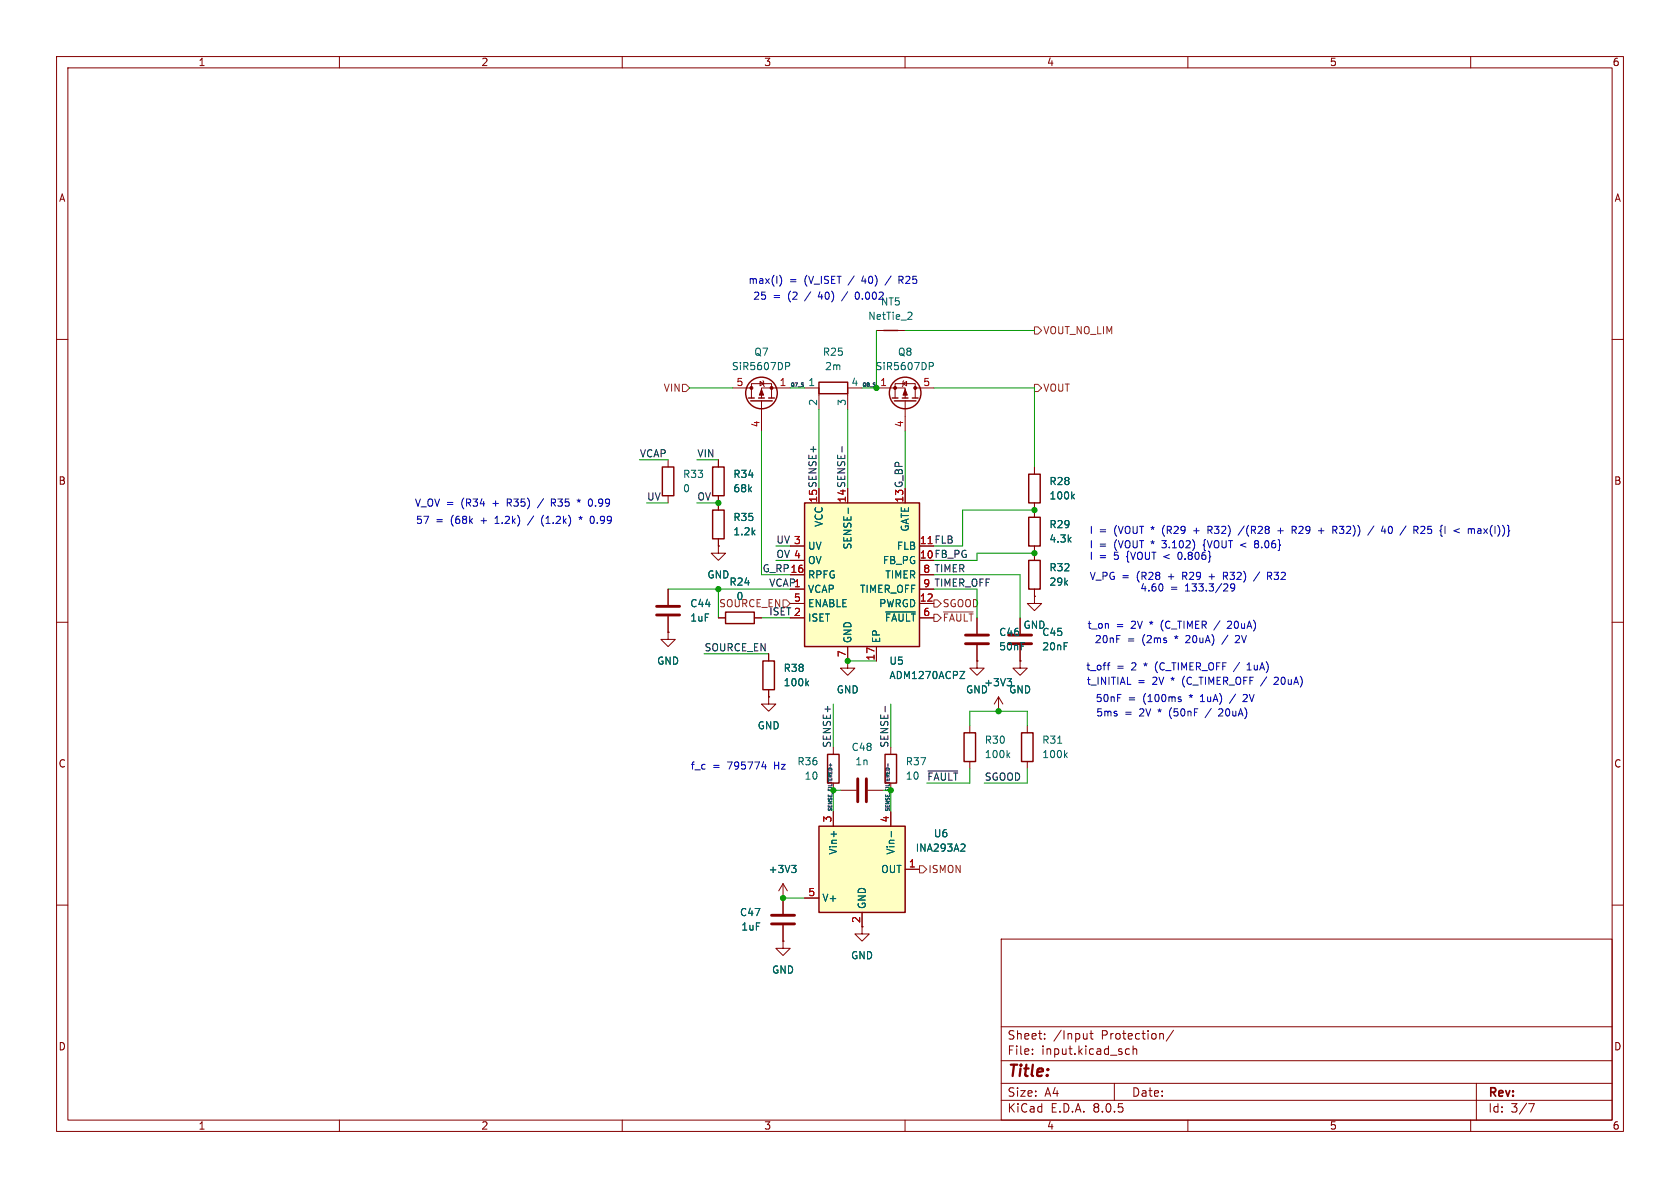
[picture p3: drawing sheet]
<svg xmlns="http://www.w3.org/2000/svg" width="297mm" height="210mm" viewBox="0 0 297 210" stroke-linecap="round" stroke-linejoin="round" font-family="sans-serif">
<g fill="none" stroke="#840000" stroke-width=".18">
<path d="M10 10h277v190h-277zM12 12h273v186h-273zM60 10v2M110 10v2M160 10v2M210 10v2M260 10v2M10 60h2M285 60h2M182.9 82.6v1.2M182.9 88.9v2.5M182.9 96.5v1.3"/>
<path d="M10 110h2M182.9 105.4v1.3h1.2l-1.2 1.3-1.3-1.3h1.3M182.9 105.4h.1M285 110h2M135.9 123.2v1.3h1.3l-1.3 1.2-1.3-1.2h1.3M135.9 123.2h.1M147.3 132.1v1.3M10 160h2M285 160h2M177 166h108v32h-108zM60 198v2M110 198v2"/>
<path d="M160 198v2M177 194.5h108M177 191.5h108M177 187.5h108M177 181.5h108M182.5 186.3v.1M182.5 185.5v.1M184.7 183.6v.1M184.7 182.8v.1M192.2 182.7v1M192.2 183.6h-.1M192.7 182.7h.5"/>
<path d="M192.9 182.2v1.3l.3 .2M197 191.5v3M199 186.3l.2 .1 .5-.1M199.7 185.5l-.5-.1-.2 .1M200.3 185.5l.2-.1 .4 .1 .1 .9M200.3 184.9v1.5M205.5 182.7l.2 .2v.8M207.5 182.1l-1.3 2M210 198v2M260 198v2M261 191.5v6.5M270.2 195.1h1l-.6 1.5"/>
</g>
<path d="M181.9 91.4h2v5.1h-2zM181.9 83.8h2v5.1h-2zM146.3 133.4h2v5h-2z" fill="none" stroke="#840000" stroke-width=".25"/>
<path d="M189.6 87.7l.3 .5M189.9 87.4l-.4 .4" fill="none" stroke="#006464" stroke-width=".18"/>
<path d="M142.2 88.9h20.4v25.4h-20.4z" fill="#ffffc2"/>
<g fill="none" stroke="#840000" stroke-width=".25">
<path d="M132.3 70.4h1M132.7 70.9h3.8M134.1 70.4h1M135.9 70.4h1M157.7 70.4h1M158.1 70.9h3.8M159.5 70.4h1M161.3 70.4h1M117.1 82.6h2v5h-2zM142.2 88.9h20.4v25.4h-20.4zM181.9 99.1h2v5h-2zM134.9 116.8h2v5.1h-2z"/>
<path d="M156.5 133.4h2v5h-2zM170.4 129.5h2.1v5.1h-2.1zM180.6 129.5h2v5.1h-2z"/>
<circle cx="134.6" cy="69.5" r="2.79"/>
<circle cx="160" cy="69.5" r="2.79"/>
</g>
<g fill="none" stroke="#840000" stroke-width=".18">
<path d="M129.5 68.6h3.3M132.8 70.4v-2.6h3.6v2.6M134.4 67.4l.6 .4-.6 .4zM134.6 70.9v5.3M134.9 67.3l.1 .1v.8l.1 .1M139.7 68.6h-5.1v1.8M154.9 68.6h5.1v1.8M158.2 70.4v-2.6h3.6v2.6M159.6 67.8l.7-.4v.8zM159.8 67.3l-.2 .1v.8l-.1 .1M160 70.9v5.3M161.8 68.6h3.3"/>
<path d="M118.1 81.3v1.3M118.1 87.6v1.3M139.7 96.5h2.5M139.7 99.1h2.5M182.9 97.8v1.3M135.9 115.6v1.2M139.7 104.1h2.5M139.7 106.7h2.5M139.7 101.6h2.5M139.7 109.2h2.5M149.9 114.3v2.5M154.9 114.3v2.5"/>
<path d="M162.6 104.1h2.5M162.6 106.7h2.5M162.6 101.6h2.5M162.6 109.2h2.5M172.7 109.2v2.8M172.7 114v2.8M182.9 104.1v1.3M135.9 121.9v1.3M148.6 139.7h2.8M153.4 139.7h2.8M157.5 132.1v1.3M171.4 128.3v1.2"/>
<path d="M171.4 134.6v1.3M181.6 128.3v1.2M181.6 134.6v1.3M138.4 158.8h.1M138.4 156.2v5.3M138.4 156.2l-.7 1.3M138.4 156.2l.8 1.3M138.4 166.4v1.2h1.3l-1.3 1.3-1.2-1.3h1.2M138.4 166.4h.1M138.4 163.6v2.8M152.4 163.8v1.3h1.3l-1.3 1.3-1.3-1.3h1.3"/>
</g>
<g fill="none" stroke="#006464" stroke-width=".18">
<path d="M138.9 64.1h.5l.2 .2-.1 .4h-.6M164.3 64.1h.5l.2 .2-.1 .4h-.6M150 89.8v1M156.6 108.2h5.2M169.7 118.7h.8l-.8 1.3h.8M142.6 120.7l.4 .5M143 120.4l-.5 .5M178.2 133.4l.3 .5M178.5 133.1l-.5 .5M187 131.4h.7M188.3 133.4l.4 .5M188.7 133.1l-.5 .5"/>
<path d="M139.9 153h.8l-.4 .5M140.5 153.5l.2 .2v.3l-.2 .2"/>
</g>
<path d="M170.7 113.8h4.1M170.7 112.3h4.1M151.6 137.7v4M153.2 137.7v4M136.4 163.3h4.1M136.4 161.8h4.1" fill="none" stroke="#840000" stroke-width=".51"/>
<g fill="#840000" stroke="#840000" stroke-width=".18">
<path d="M134.6 68.8l.4 1.1h-.8z"/>
<path d="M160 68.8l.4 1.1h-.8z"/>
<circle cx="136.4" cy="68.6" r=".25"/>
<circle cx="132.8" cy="68.6" r=".25"/>
<circle cx="158.2" cy="68.6" r=".25"/>
<circle cx="161.8" cy="68.6" r=".25"/>
</g>
<path d="M144.8 146.1h15.2v15.2h-15.2z" fill="#ffffc2"/>
<path d="M156.2 58.4h2.5M144.8 67.6h5.1v2h-5.1zM126 82.6h2v5h-2zM126 90.2h2v5.1h-2zM128.3 108.2h5v2h-5zM144.8 146.1h15.2v15.2h-15.2z" fill="none" stroke="#840000" stroke-width=".25"/>
<g fill="none" stroke="#840000" stroke-width=".18">
<path d="M154.9 58.4h5.1M142.2 68.6h2.6v3.8M152.4 68.6h-2.5v3.8M127 96.5v1.3h1.3l-1.3 1.3-1.3-1.3h1.3M127 96.5h.1M127 81.3v1.3M127 87.6v2.6M127 95.3v1.2M139.7 96.5h2.5M139.7 99.1h2.5M182.9 82.6v1.2M182.9 88.9v2.5"/>
<path d="M182.9 96.5v2.6M118.1 111.8v1.2h1.3l-1.3 1.3-1.3-1.3h1.3M118.1 111.8h.1M118.1 104.1v2.8M118.1 109v2.8M127 109.2h1.3M133.3 109.2h1.3M135.9 115.6v1.2M139.7 109.2h2.5M139.7 104.1h2.5M139.7 106.7h2.5M139.7 101.6h2.5"/>
<path d="M149.9 116.8v1.3h1.2l-1.2 1.3-1.3-1.3h1.3M149.9 116.8h.1M149.9 114.3v2.5M154.9 114.3v2.5M162.6 109.2h2.5M162.6 104.1h2.5M162.6 106.7h2.5M162.6 101.6h2.5M172.7 116.8v1.3h1.3l-1.3 1.3-1.3-1.3h1.3M172.7 116.8h.1M172.7 109.2v2.8M172.7 114v2.8"/>
<path d="M180.3 116.8v1.3h1.3l-1.3 1.3-1.2-1.3h1.2M180.3 116.8h.1M180.3 109.2v2.8M180.3 114v2.8M182.9 105.4h.1M182.9 104.1v1.3M135.9 123.2h.1M135.9 121.9v1.3M176.5 125.7h.1M176.5 123.2l-.7 1.3M176.5 123.2v2.5M176.5 123.2l.8 1.3"/>
<path d="M138.4 158.8h.1M138.4 158.8v2.7M142.2 158.8h2.6M147.3 143.5v2.6M157.5 143.5v2.6M160 153.7h2.6M138.4 166.4h.1M138.4 163.6v2.8M152.4 161.3v2.5"/>
</g>
<g fill="none" stroke="#006464" stroke-width=".18">
<path d="M161 55.2l.2 .2v.3l-.8 .8h.8M150 89.8v1M189.6 87.7l.3 .5M189.9 87.4l-.4 .4M156.6 108.2h5.2M169.7 118.7h.8l-.8 1.3h.8M178 120h.8l-.4 .4M142.6 120.7l.4 .5M143 120.4l-.5 .5M178.6 120.4l.2 .3v.3M139.9 153h.8l-.4 .5M140.5 153.5l.2 .2v.3l-.2 .2"/>
<path d="M147.4 147v.9M157.6 147v.9M170.4 149.2l.2 .2-.1 .3-.7 .8h.8"/>
</g>
<path d="M116.1 108.7h4M116.1 107.2h4M178.3 113.8h4.1M178.3 112.3h4.1" fill="none" stroke="#840000" stroke-width=".51"/>
<path d="M182.9 57.8h.6l.6 .6-.6 .7h-.6zM120.6 67.9h.7l.6 .7-.6 .6h-.7zM182.9 67.9h.6l.6 .7-.6 .6h-.6zM138.4 106h.7l.6 .7-.6 .6h-.7zM165.1 108.6h.6l.7 .6-.7 .7h-.6zM165.1 106h.6l.7 .7-.7 .6h-.6zM166.8 108.2h5.2M162.6 153h.6l.6 .7-.6 .6h-.6z" fill="none" stroke="#725600" stroke-width=".18"/>
<path d="M148.9 78.9v1M156.5 124.9v.9M157 135v.5M164.1 136.3h5.2" fill="none" stroke="#0f0f0f" stroke-width=".18"/>
<g fill="none" stroke="#0000c2" stroke-width=".18">
<path d="M137.8 48.7a1.46 1.46 0 0 1 0 1.9M149.9 51.6l-1.1 1.6M151.6 51.6a.68 .68 0 0 0-.4 .7 .68 .68 0 0 0 .4 .6M157.5 48.8l-1 1.6M158.9 49.5h.5M159.2 49.5l.5 .6M159.4 48.8h-.5v1.3M87.5 92.5h.7M87.6 91.6h-.1M94.3 91.2l-1 1.6M96.1 88.2l-1.1 1.6M96.1 91.1a1.46 1.46 0 0 0 0 1.9"/>
<path d="M97.5 88.9h.5M97.8 88.9l.4 .6M98 88.2h-.5v1.3M102 88.4l.3 .1M102.3 88.2v.3M102.3 88.5l-.2 .3M102.3 88.5l.2 .3M102.3 91.4l.3 .2M102.6 88.4l-.3 .1M102.6 91.3v.3M102.6 91.6l-.1 .2M102.6 91.6l.2 .2"/>
<path d="M102.9 91.4l-.3 .2M104.2 88.3l.1-.1a.68 .68 0 0 1 .5 .6 .68 .68 0 0 1-.5 .7 .84 .84 0 0 1-.1-1.2zM104.6 91.3a.68 .68 0 0 1 .5 .6 .68 .68 0 0 1-.5 .6M208.2 98.1l.2 .7M211 93.8h1M212.9 96.2l-.2 .2 .2 .1M213.6 93.7h.4M213.9 93.7l.4 .6M214 93h-.4v1.3M220 93l-1.1 1.6M222 95.6l-.2 .2 .2 .3M222 96.1l-.2 .3v.3l.2 .1h.4"/>
<path d="M222 96.1h.3M222.3 95.6h.1M222.3 96.1l.1 .1M222.4 96.1h-.1M225.9 93.8h1M226.4 93.3v1M228.4 93h.5l.3 .3-.2 .3-.6 .1M228.7 93.7l.5 .6M233.1 93.8h1M235.9 93.7l.5 .6M236.3 93.2v.4M236.8 93h.8"/>
<path d="M236.8 94.2l.5 .1M242.9 93l-1.1 1.6M246 93.1l-.1-.1a.68 .68 0 0 0-.5 .7 .68 .68 0 0 0 .5 .6l.1-.1M251.2 93.1l.5-.1 .2 .4-.8 .9h.8M261.6 93.5l.2 .1v.7M261.8 93.8h-.4M261.8 94.2l-.4 .1M262.3 93.5l.7 .8M263 93.5l-.7 .8M195.7 117.6h.5M196.2 117.2h-.2M205.5 103.3l.1 .4-.1 .7"/>
<path d="M213.7 101.9h1M215.7 109.7l-1.1 1.7M216.3 101.8h.5M216.3 104.5h.8M216.6 101.8l.4 .6M216.8 101.2h-.5v1.2M217.1 103.6l-.1 .2M217.1 112.3l-1.1 1.6M217.5 109.8l-.5 .1M217.6 103.4v.4l.2 .2h.2l.3-.2M217.7 110.3l-.8 .8h.8M218.3 103.4a.84 .84 0 0 1-.4 1.1h-.2"/>
<path d="M218.9 112.3l-.5 .2M219.1 112.9l-.8 .7h.8M219.1 117.1l-1.1 1.6M220.5 118.4h.7M220.5 117.5l.3-.3v1.2M222.7 101.1l-1.1 1.6M223.9 119.6l-1.1 1.7M224.1 101.8h.6l.1-.2v-.3l-.7-.1v1.2M224.4 101.8l.4 .6M225.8 119.7l-.5 .1M134.7 135.5h.8M135.3 135.1v.9"/>
<path d="M208.5 123.6l.3 .1v.1l-.2 .2h-.2M208.5 123.2h.3M212.2 124h.7M212.3 123.1h-.1M214.1 125.2l-1.1 1.7M215.9 125.3l-.4 .1M216.1 125.8l-.7 .8h.8M218.4 122.7l-1 1.6M220.3 122.8l-.5 .1M220.4 123.3l-.7 .7h.8M225.9 120.3l-.7 .7h.8"/>
</g>
<g fill="none" stroke="#009600" stroke-width=".18">
<path d="M154.9 58.4v10.2h-2.5M160 58.4h22.9M121.9 68.6h7.6M134.6 76.2v25.4h5.1M139.7 68.6h2.5M144.8 72.4v14M149.9 72.4v14M160 76.2v10.2M165.1 68.6h17.8v14M113 81.3h5.1M114.3 88.9h3.8M123.2 81.3h3.8"/>
<path d="M123.2 88.9h3.8M182.9 97.8h-10.2v1.3h-7.6M182.9 90.2h-12.7v6.3h-5.1M118.1 104.1h21.6M124.5 115.6h11.4M127 104.1v5.1M134.6 109.2h5.1M149.9 116.8h5M165.1 104.1h7.6v5.1M165.1 101.6h15.2v7.6M147.3 124.5v7.6M148.6 139.7h-1.3v3.8"/>
<path d="M156.2 139.7h1.3v3.8M157.5 124.5v7.6M171.4 128.3v-2.6h10.2v2.6M171.4 135.9v2.5h-7.6M181.6 135.9v2.5h-7.6M138.4 158.8h3.8"/>
</g>
<g fill="#009600" stroke="#009600" stroke-width=".18">
<circle cx="147.3" cy="139.7" r=".46"/>
<circle cx="149.9" cy="116.8" r=".46"/>
<circle cx="157.5" cy="139.7" r=".46"/>
<circle cx="138.4" cy="158.8" r=".46"/>
<circle cx="176.5" cy="125.7" r=".46"/>
<circle cx="154.9" cy="68.6" r=".46"/>
<circle cx="182.9" cy="90.2" r=".46"/>
<circle cx="182.9" cy="97.8" r=".46"/>
<circle cx="127" cy="88.9" r=".46"/>
<circle cx="127" cy="104.1" r=".46"/>
</g>
<text font-size="2.8" fill="#840000" x="178" y="190.9">Title:</text>
<g font-size="2.1" fill="#840000">
<text x="178" y="184">Sheet:</text>
<text x="186.2" y="184">/Input</text>
<text x="194.7" y="184">Protection/</text>
<text x="178" y="186.7">File:</text>
<text x="184.1" y="186.7">input.kicad_sch</text>
<text x="178" y="196.9">KiCad</text>
<text x="178" y="194.1">Size:</text>
<text x="184.7" y="194.1">A4</text>
<text x="185.7" y="196.9">E.D.A.</text>
<text x="193.3" y="196.9">8.0.5</text>
<text x="200" y="194.1">Date:</text>
<text x="263" y="194.3">Rev:</text>
<text x="263" y="196.9">Id:</text>
<text x="267.1" y="196.9">3/7</text>
</g>
<g font-size="1.8" fill="#840000">
<text x="35" y="11.9">1</text>
<text x="85" y="11.9">2</text>
<text x="135" y="11.9">3</text>
<text x="185" y="11.9">4</text>
<text x="235" y="11.9">5</text>
<text x="285" y="11.9">6</text>
<text x="10.3" y="35.9">A</text>
<text x="285.3" y="35.9">A</text>
<text x="10.3" y="85.9">B</text>
<text x="144.5" y="88.9" transform="rotate(-90 144.5 88.9)">15 SENSE+</text>
<text x="149.6" y="88.9" transform="rotate(-90 149.6 88.9)">14 SENSE-</text>
<text x="159.8" y="88.9" transform="rotate(-90 159.8 88.9)">13 G_BP</text>
<text x="285.3" y="85.9">B</text>
<text x="162.5" y="98.8">10 FB_PG</text>
<text x="10.3" y="135.9">C</text>
<text x="285.3" y="135.9">C</text>
<text x="152.1" y="163.3" transform="rotate(-90 152.1 163.3)">2</text>
<text x="10.3" y="185.9">D</text>
<text x="285.3" y="185.9">D</text>
<text x="35" y="199.9">1</text>
<text x="85" y="199.9">2</text>
<text x="135" y="199.9">3</text>
<text x="185" y="199.9">4</text>
<text x="235" y="199.9">5</text>
<text x="285" y="199.9">6</text>
</g>
<g font-size="1.8" fill="#0000c2">
<text x="132.2" y="50.4">max(I)</text>
<text x="133.1" y="53.2">25</text>
<text x="136.7" y="53.2">=</text>
<text x="139.4" y="53.2">(2</text>
<text x="139.6" y="50.4">=</text>
<text x="142.3" y="50.4">(V_ISET</text>
<text x="142.6" y="53.2">/</text>
<text x="145.1" y="53.2">40)</text>
<text x="150.3" y="50.4">/</text>
<text x="152.1" y="53.2">0.002</text>
<text x="152.8" y="50.4">40)</text>
<text x="159.7" y="50.4">R25</text>
<text x="155.6" y="54.2">NT5</text>
<text x="73.3" y="89.8">V_OV =</text>
<text x="81.6" y="89.8">(R34</text>
<text x="87.3" y="89.8">+</text>
<text x="90.1" y="89.8">R35)</text>
<text x="98.3" y="89.8">R35</text>
<text x="105.3" y="89.8">0.99</text>
<text x="73.4" y="92.8">57</text>
<text x="77" y="92.8">=</text>
<text x="79.8" y="92.8">(68k</text>
<text x="85.2" y="92.8">+</text>
<text x="88" y="92.8">1.2k)</text>
<text x="96.6" y="92.8">(1.2k)</text>
<text x="103.5" y="92.8">*</text>
<text x="105.6" y="92.8">0.99</text>
<text x="192.5" y="94.6">I</text>
<text x="194.3" y="94.6">=</text>
<text x="197.1" y="94.6">(VOUT *</text>
<text x="205.9" y="94.6">(R29</text>
<text x="211.6" y="94.6">+</text>
<text x="214.4" y="94.6">R32)</text>
<text x="220.1" y="94.6">/(R28</text>
<text x="227.1" y="94.6">+</text>
<text x="229.9" y="94.6">R29</text>
<text x="234.7" y="94.6">+</text>
<text x="237.5" y="94.6">R32))</text>
<text x="244" y="94.6">/</text>
<text x="246.5" y="94.6">40</text>
<text x="250.1" y="94.6">/</text>
<text x="252.6" y="94.6">R25</text>
<text x="257.5" y="94.6">{I</text>
<text x="260.1" y="94.6">&lt;</text>
<text x="262.8" y="94.6">max(I))}</text>
<text x="192.5" y="97.1">I</text>
<text x="192.5" y="99.2">I</text>
<text x="194.3" y="97.1">=</text>
<text x="194.3" y="99.2">=</text>
<text x="197.1" y="97.1">(VOUT *</text>
<text x="197.1" y="99.2">5</text>
<text x="199.4" y="99.2">{VOUT &lt;</text>
<text x="205.9" y="97.1">3.102)</text>
<text x="208.9" y="99.2">0.806}</text>
<text x="213.4" y="97.1">{VOUT &lt;</text>
<text x="222.9" y="97.1">8.06}</text>
<text x="192.5" y="102.7">V_PG =</text>
<text x="201" y="102.7">(R28</text>
<text x="201.5" y="104.8">4.60</text>
<text x="206.8" y="102.7">+</text>
<text x="206.9" y="104.8">=</text>
<text x="209.5" y="102.7">R29</text>
<text x="209.6" y="104.8">133.3/29</text>
<text x="214.4" y="102.7">+</text>
<text x="217.1" y="102.7">R32)</text>
<text x="225.3" y="102.7">R32</text>
<text x="192.2" y="111.4">t_on</text>
<text x="193.5" y="113.9">20nF</text>
<text x="197.3" y="111.4">=</text>
<text x="199.3" y="113.9">=</text>
<text x="200.1" y="111.4">2V</text>
<text x="202" y="113.9">(2ms</text>
<text x="203.5" y="111.4">*</text>
<text x="205.7" y="111.4">(C_TIMER</text>
<text x="208" y="113.9">*</text>
<text x="210.1" y="113.9">20uA)</text>
<text x="217.9" y="111.4">20uA)</text>
<text x="219.3" y="113.9">2V</text>
<text x="191.9" y="118.7">t_off</text>
<text x="197.4" y="118.7">=</text>
<text x="200.1" y="118.7">2</text>
<text x="202.5" y="118.7">*</text>
<text x="204.7" y="118.7">(C_TIMER_OFF</text>
<text x="221.3" y="118.7">1uA)</text>
<text x="192" y="121.3">t_INITIAL</text>
<text x="193.6" y="124.3">50nF</text>
<text x="199.4" y="124.3">=</text>
<text x="201.1" y="121.3">=</text>
<text x="202.2" y="124.3">(100ms</text>
<text x="203.9" y="121.3">2V</text>
<text x="207.3" y="121.3">*</text>
<text x="209.5" y="121.3">(C_TIMER_OFF</text>
<text x="210.5" y="124.3">*</text>
<text x="212.7" y="124.3">1uA)</text>
<text x="220.7" y="124.3">2V</text>
<text x="226.1" y="121.3">20uA)</text>
<text x="193.7" y="126.9">5ms</text>
<text x="198.8" y="126.9">=</text>
<text x="201.6" y="126.9">2V</text>
<text x="205" y="126.9">*</text>
<text x="207.2" y="126.9">(50nF</text>
<text x="216.3" y="126.9">20uA)</text>
<text x="122" y="136.2">f_c</text>
<text x="126" y="136.2">=</text>
<text x="128.7" y="136.2">795774</text>
<text x="137.1" y="136.2">Hz</text>
</g>
<g font-size="1.8" fill="#006464">
<text x="153.4" y="56.7">NetTie_2</text>
<text x="129.3" y="65.6">SiR5607DP</text>
<text x="133.2" y="63.1">Q7</text>
<text x="145.4" y="63.1">R25</text>
<text x="145.8" y="65.6">2m</text>
<text x="154.7" y="65.6">SiR5607DP</text>
<text x="158.6" y="63.1">Q8</text>
<text x="142.8" y="68.3">1</text>
<text x="144.5" y="71.8" transform="rotate(-90 144.5 71.8)">2</text>
<text x="149.6" y="71.8" transform="rotate(-90 149.6 71.8)">3</text>
<text x="150.4" y="68.3">4</text>
<text x="120.7" y="87.2">0</text>
<text x="120.7" y="84.7">R33</text>
<text x="129.5" y="87.2">68k</text>
<text x="129.5" y="84.7">R34</text>
<text x="185.4" y="86">R28</text>
<text x="185.4" y="88.5">100k</text>
<text x="129.5" y="94.8">1.2k</text>
<text x="129.5" y="92.3">R35</text>
<text x="145.6" y="93.2" transform="rotate(-90 145.6 93.2)">VCC</text>
<text x="160.9" y="94.1" transform="rotate(-90 160.9 94.1)">GATE</text>
<text x="185.4" y="93.6">R29</text>
<text x="142.7" y="97.4">UV</text>
<text x="142.7" y="99.9">OV</text>
<text x="150.7" y="97.2" transform="rotate(-90 150.7 97.2)">SENSE-</text>
<text x="156" y="99.9">FB_PG</text>
<text x="158.5" y="97.4">FLB</text>
<text x="185.4" y="96.1">4.3k</text>
<text x="185.4" y="101.2">R32</text>
<text x="121.9" y="107.5">C44</text>
<text x="125" y="102.5">GND</text>
<text x="128.9" y="103.7">R24</text>
<text x="130.1" y="106.3">0</text>
<text x="142.7" y="105">VCAP</text>
<text x="142.7" y="102.5">RPFG</text>
<text x="142.7" y="107.5">ENABLE</text>
<text x="151.9" y="105">TIMER_OFF</text>
<text x="155.3" y="107.5">PWRGD</text>
<text x="156.4" y="102.5">TIMER</text>
<text x="185.4" y="103.7">29k</text>
<text x="121.9" y="110.1">1uF</text>
<text x="142.7" y="110.1">ISET</text>
<text x="150.7" y="113.8" transform="rotate(-90 150.7 113.8)">GND</text>
<text x="155.8" y="113.8" transform="rotate(-90 155.8 113.8)">EP</text>
<text x="156.3" y="110.1">~{FAULT}</text>
<text x="176.5" y="112.6">C46</text>
<text x="180.8" y="111.4">GND</text>
<text x="184.2" y="112.6">C45</text>
<text x="116.1" y="117.7">GND</text>
<text x="138.4" y="119">R38</text>
<text x="157.1" y="117.7">U5</text>
<text x="176.5" y="115.2">50nF</text>
<text x="184.2" y="115.2">20nF</text>
<text x="138.4" y="121.5">100k</text>
<text x="147.8" y="122.8">GND</text>
<text x="157.1" y="120.2">ADM1270ACPZ</text>
<text x="170.7" y="122.8">GND</text>
<text x="173.9" y="121.5">+3V3</text>
<text x="178.3" y="122.8">GND</text>
<text x="133.9" y="129.1">GND</text>
<text x="174" y="131.7">R30</text>
<text x="184.2" y="131.7">R31</text>
<text x="140.9" y="135.5">R36</text>
<text x="150.5" y="132.9">C48</text>
<text x="151.1" y="135.5">1n</text>
<text x="160" y="135.5">R37</text>
<text x="174" y="134.2">100k</text>
<text x="184.2" y="134.2">100k</text>
<text x="142.1" y="138">10</text>
<text x="160" y="138">10</text>
<text x="165" y="148.2">U6</text>
<text x="135.8" y="154.5">+3V3</text>
<text x="148.2" y="151.2" transform="rotate(-90 148.2 151.2)">Vin+</text>
<text x="155.7" y="154.5">OUT</text>
<text x="158.3" y="151.2" transform="rotate(-90 158.3 151.2)">Vin-</text>
<text x="161.8" y="150.8">INA293A2</text>
<text x="145.3" y="159.6">V+</text>
<text x="153.3" y="160.8" transform="rotate(-90 153.3 160.8)">GND</text>
<text x="130.7" y="162.2">C47</text>
<text x="131" y="164.7">1uF</text>
<text x="136.4" y="172.3">GND</text>
<text x="150.4" y="169.8">GND</text>
</g>
<g font-size="1.8" fill="#725600">
<text x="184.3" y="59.3">VOUT_NO_LIM</text>
<text x="117.2" y="69.4">VIN</text>
<text x="184.3" y="69.4">VOUT</text>
<text x="127" y="107.5">SOURCE_EN</text>
<text x="166.6" y="107.5">SGOOD</text>
<text x="166.6" y="110.1">~{FAULT}</text>
<text x="164" y="154.5">ISMON</text>
</g>
<g font-size="1.8" fill="#a90000">
<text x="130.1" y="68.3">5</text>
<text x="137.7" y="68.3">1</text>
<text x="155.5" y="68.3">1</text>
<text x="163.1" y="68.3">5</text>
<text x="134.4" y="75.6" transform="rotate(-90 134.4 75.6)">4</text>
<text x="159.8" y="75.6" transform="rotate(-90 159.8 75.6)">4</text>
<text x="144.5" y="88.9" transform="rotate(-90 144.5 88.9)">15</text>
<text x="149.6" y="88.9" transform="rotate(-90 149.6 88.9)">14</text>
<text x="159.8" y="88.9" transform="rotate(-90 159.8 88.9)">13</text>
<text x="139.7" y="101.3">16</text>
<text x="140.3" y="96.3">3</text>
<text x="140.3" y="98.8">4</text>
<text x="162.5" y="96.3">11 FLB</text>
<text x="162.5" y="98.8">10</text>
<text x="162.5" y="96.3">11</text>
<text x="163.1" y="101.3">8</text>
<text x="140.3" y="106.4">5</text>
<text x="140.3" y="103.9">1</text>
<text x="162.5" y="106.4">12</text>
<text x="163.1" y="103.9">9</text>
<text x="140.3" y="109">2</text>
<text x="163.1" y="109">6</text>
<text x="149.6" y="116.3" transform="rotate(-90 149.6 116.3)">7</text>
<text x="154.7" y="116.9" transform="rotate(-90 154.7 116.9)">17</text>
<text x="147.1" y="145.5" transform="rotate(-90 147.1 145.5)">3</text>
<text x="157.2" y="145.5" transform="rotate(-90 157.2 145.5)">4</text>
<text x="160.6" y="153.4">1</text>
<text x="142.8" y="158.5">5</text>
</g>
<g font-size="1.8" fill="#0f0f0f">
<text x="113" y="80.9">VCAP</text>
<text x="123.2" y="80.9">VIN</text>
<text x="114.3" y="88.6">UV</text>
<text x="123.2" y="88.6">OV</text>
<text x="134.7" y="101.3">G_RP16</text>
<text x="163.1" y="101.3">8 TIMER</text>
<text x="135.9" y="103.8">VCAP1</text>
<text x="163.1" y="103.9">9 TIMER_OFF</text>
<text x="135.9" y="108.9">ISET 2</text>
<text x="124.5" y="115.2">SOURCE_EN</text>
<text x="147" y="132.3" transform="rotate(-90 147 132.3)">SENSE+</text>
<text x="157.1" y="132.3" transform="rotate(-90 157.1 132.3)">SENSE-</text>
<text x="163.8" y="138.1">~{FAULT}</text>
<text x="174" y="138.1">SGOOD</text>
</g>
<g font-size="1.8" fill="#009600">
<text x="137.2" y="96.2">UV 3</text>
<text x="137.2" y="98.7">OV 4</text>
</g>
<g font-size=".9" fill="#0f0f0f">
<text x="139.7" y="68.4">Q7_S</text>
<text x="152.4" y="68.4">Q8_S</text>
<text x="147.1" y="143.5" transform="rotate(-90 147.1 143.5)">SENSE_FILTERED+</text>
<text x="157.3" y="143.5" transform="rotate(-90 157.3 143.5)">SENSE_FILTERED-</text>
</g>
</svg>
